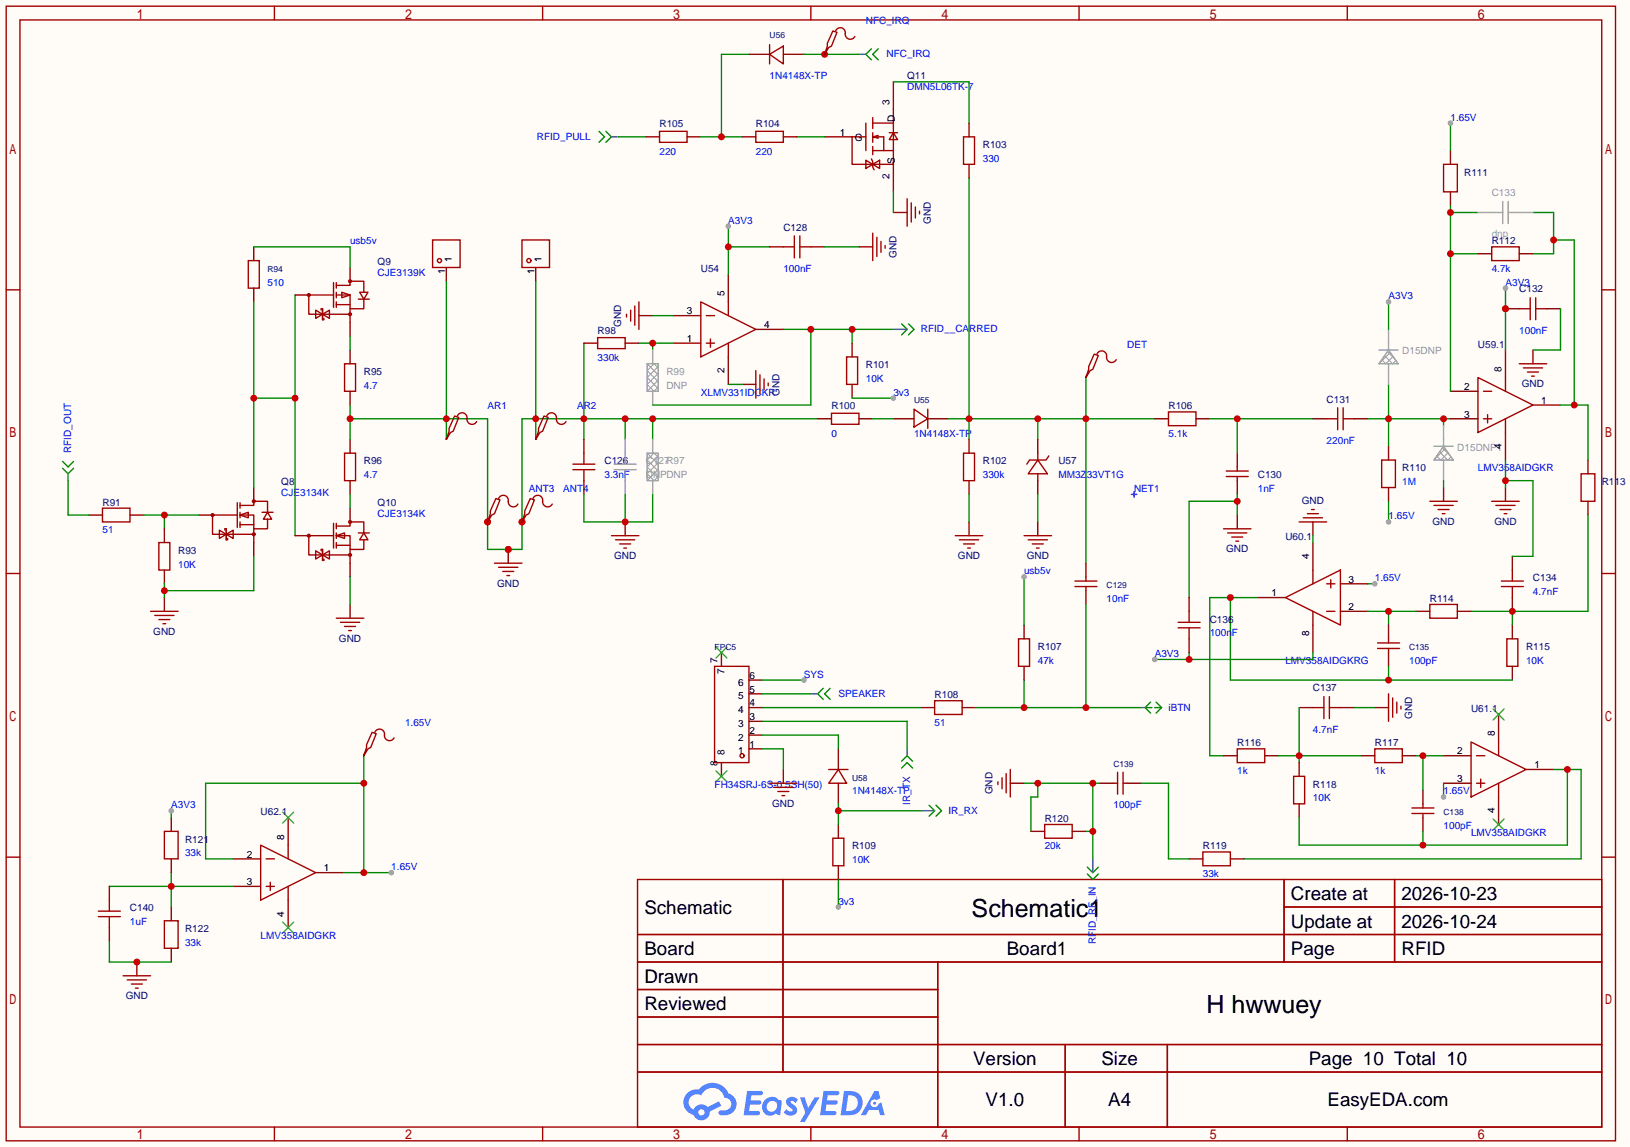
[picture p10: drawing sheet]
<svg xmlns="http://www.w3.org/2000/svg" width="301mm" height="212mm" viewBox="0 0 301 212" stroke-linecap="round" stroke-linejoin="round" font-family="sans-serif">
<path d="M0 0h301v211.8h-301z" fill="#fffcf7"/>
<g fill="none" stroke="#a10000" stroke-width=".25">
<path d="M1.1 1.1h297.2v209.6h-297.2zM3.7 3.7h292.1v204.5h-292.1zM50.7 1.1v2.6M100.2 1.1v2.6M149.7 1.1v2.6M199.3 1.1v2.6M248.8 1.1v2.6M1.1 53.5h2.6M295.8 53.5h2.5M1.1 105.9h2.6M295.8 105.9h2.5M1.1 158.3h2.6"/>
<path d="M295.8 158.3h2.5M117.7 162.4h178.1v45.8h-178.1zM117.7 172.6h178.1M117.7 177.7h178.1M144.6 162.4v35.6M173.2 177.7v30.5M237.1 162.4v15.3M237.1 167.5h58.7M257.5 162.4v15.3M117.7 182.8h55.5M117.7 192.9h178.1M117.7 187.8h55.5"/>
<path d="M117.7 198h178.1M196.7 192.9v15.3M215.6 192.9v15.3M50.7 208.2v2.5M100.2 208.2v2.5M149.7 208.2v2.5M199.3 208.2v2.5M248.8 208.2v2.5"/>
</g>
<g fill="#5487ff">
<path d="M145.5 202.8a1.3 1.3 0 0 1 1.8 .3l-.4 .6a.54 .54 0 0 0-.9-.2l.1 .2a1.58 1.58 0 0 1 1.1 1.6 1.43 1.43 0 0 1-2.5 .1l.5-.6a.64 .64 0 0 0 .5 .5 .64 .64 0 0 0 .7-.3l-.2-.2a1.6 1.6 0 0 1-1-1.6z"/>
<path d="M147.7 202.7h.9l.7 1.9 1.1-1.9h.9l-2.7 4.5h-.9l1-1.7z"/>
<path d="M138 201.5h1.6a1.31 1.31 0 0 1 1.2 .2 .4 .4 0 0 1-.3 .6h-1.8l-.1 .9h1.6a.4 .4 0 0 1 .4 .4 .4 .4 0 0 1-.4 .4h-1.7l-.2 1.2h.8a1.23 1.23 0 0 1 1.2 .2 .39 .39 0 0 1-.3 .6h-2.7z"/>
<path d="M152.1 201.5h1.6a1.32 1.32 0 0 1 1.3 .2 .39 .39 0 0 1-.4 .6h-1.7l-.2 .9h1.7a.4 .4 0 0 1 .3 .4 .4 .4 0 0 1-.4 .4h-1.7l-.2 1.2h.8a1.23 1.23 0 0 1 1.2 .2 .39 .39 0 0 1-.3 .6h-2.7z"/>
<path d="M161.5 201.5h.7l.4 1.3-.7 .4a.75 .75 0 0 0-1.1 .3 .75 .75 0 0 0 .5 1 .75 .75 0 0 0 .9-.6l.6-.3 .6 2.4h-.9l-.2-1h-1.9l-.5 1h-.9z"/>
<path d="M155.9 201.5l-.7 4.5h1.5a2.27 2.27 0 0 0 2.6-2.3 2.27 2.27 0 0 0-2.7-2.2zM156.6 202.3a1.5 1.5 0 0 1 1.8 1.5 1.5 1.5 0 0 1-1.9 1.4h-.3z"/>
<path d="M141.3 203.1a1.62 1.62 0 0 0-.4 2.1 1.62 1.62 0 0 0 2 .7l.4-.3 .3 .3 .5 .1 .3-2.5-.2-.3h-.4a1.58 1.58 0 0 0-2.5-.1zM141.9 203.6a.99 .99 0 0 1 1.6 .3 .99 .99 0 0 1-.9 1.4 .94 .94 0 0 1-1-.5 .94 .94 0 0 1 .3-1.2z"/>
<path d="M126.9 201.9a2.37 2.37 0 0 0 1.2 4 1.54 1.54 0 0 0 1.7 1 1.54 1.54 0 0 0 1.3-1.6l2.1-1.1-.5-.8-2 1.1a1.57 1.57 0 0 0-2.6 .4 1.5 1.5 0 0 1-.8-2.1 1.5 1.5 0 0 1 2.2-.5 2.23 2.23 0 0 1 2.3-1.4 2.23 2.23 0 0 1 2 1.8 1.16 1.16 0 0 1 1.2 1.1 1.16 1.16 0 0 1-1 1.3h-.7a.47 .47 0 0 0-.6 .3 .47 .47 0 0 0 .4 .6 2.23 2.23 0 0 0 2.3-.7 2.23 2.23 0 0 0 .4-2.3 2.16 2.16 0 0 0-1.3-1.1 3.2 3.2 0 0 0-5.4-.7l-1.2 .1zM129 205.4a.58 .58 0 0 1 1.1 0 .58 .58 0 0 1-1.1 0z"/>
<circle cx="161.5" cy="203.8" r=".28"/>
</g>
<path d="M11.6 86.5l1 1 1-1M11.6 85.2l1 1 1-1" fill="none" stroke="#008000" stroke-width=".25"/>
<path d="M12.6 87.5v1.3" fill="none" stroke="#008080" stroke-width=".25"/>
<g fill="none" stroke="#a10000" stroke-width=".25">
<path d="M18.9 93.9h5.1v2.5h-5.1zM40.5 97.9l1.3 .8-1.3 .7zM41.5 97.9v-.2h.3v2h.2v-.3M41.8 98.7l1.3-.8v1.5zM43.8 95.1h-4.6v3.6h7.7M43.8 92.8v4.6M44.3 95.1h2.6v2.6h2.5v-1.8M44.3 93.3h2.6v-.7h2.5v2M44.3 95.1l1.5-.5v1zM44.3 92.8v1.1M44.3 94.6v1M44.3 96.4v1"/>
<path d="M44.3 96.9h2.6M46.9 97.7v2.5M48.4 94.6h2M49.4 94.6l.8 1.3h-1.6zM172.6 129.4h5.1v2.6h-5.1z"/>
<circle cx="39.2" cy="95.1" r=".25"/>
<circle cx="46.9" cy="98.7" r=".25"/>
<circle cx="46.9" cy="92.6" r=".25"/>
</g>
<path d="M16.4 95.1h2.5M24 95.1h2.5M36.7 95.1h2.5M46.9 90v2.6M46.9 100.2v2.5M170.1 130.7h2.5M177.7 130.7h2.5" fill="none" stroke="#870000" stroke-width=".25"/>
<path d="M12.6 88.8v6.3h3.8M26.5 95.1h10.2M30.4 95.1v2.6" fill="none" stroke="#008700" stroke-width=".25"/>
<circle cx="30.4" cy="95.1" r=".63" fill="#c00"/>
<path d="M27.8 112.9h5.1M28.6 113.7h3.5M29.3 100.2h2.1v5.1h-2.1zM29.3 114.4h2.1M30.1 115.2h.5" fill="none" stroke="#a10000" stroke-width=".25"/>
<path d="M30.4 97.7v2.5M30.4 105.3v2.5M30.4 110.4v2.5" fill="none" stroke="#870000" stroke-width=".25"/>
<path d="M30.4 107.8v2.6M46.9 102.7v6.4h-16.5" fill="none" stroke="#008700" stroke-width=".25"/>
<circle cx="30.4" cy="109.1" r=".63" fill="#c00"/>
<path d="M46.9 45.6v2.5M46.9 53.2v2.6" fill="none" stroke="#870000" stroke-width=".25"/>
<path d="M45.8 48.1h2.1v5.1h-2.1z" fill="none" stroke="#a10000" stroke-width=".25"/>
<path d="M46.9 55.8v34.2M54.5 54.5v44.4M46.9 73.5h7.6" fill="none" stroke="#008700" stroke-width=".25"/>
<g fill="#c00">
<circle cx="46.9" cy="73.5" r=".63"/>
<circle cx="54.5" cy="73.5" r=".63"/>
</g>
<g fill="none" stroke="#a10000" stroke-width=".25">
<path d="M58.3 57.3l1.3 .7-1.3 .8zM59.3 57.3v-.3h.3v2.1h.2v-.3M59.6 58l1.2-.7v1.5zM61.6 54.5h-4.6v3.5h7.6M61.6 52.2v4.6M62.1 52.7h2.5v-.8h2.6v2.1M62.1 54.5h2.5v2.5h2.6v-1.8M62.1 56.3h2.5M62.1 52.2v1M62.1 54v1M62.1 55.8v1M63.1 54l1.5 .5-1.5 .5z"/>
<path d="M64.6 57v2.6M66.2 55.2h2M66.4 54h1.5l-.7 1.2zM79.9 44.3h5.1v5.1h-5.1zM96.4 44.3h5.1v5.1h-5.1zM63.6 67.2h2.1v5.1h-2.1zM61.6 98.9h-4.6v3.6h7.6M61.6 96.6v4.6M62.1 98.9h2.5v2.6h2.6v-1.8M62.1 97.2h2.5v-.8h2.6v2M62.1 98.9l1.5-.5v1zM62.1 96.6v1.1"/>
<path d="M62.1 98.4v1M63.6 83.7h2.1v5.1h-2.1zM66.2 98.4h2M67.2 98.4l.7 1.3h-1.5zM58.3 101.7l1.3 .8-1.3 .8zM59.3 101.7v-.2h.3v2h.2v-.2M59.6 102.5l1.2-.8v1.6zM62.1 100.2v1M62.1 100.7h2.5M64.6 101.5v2.5"/>
<circle cx="57" cy="54.5" r=".25"/>
<circle cx="64.6" cy="51.9" r=".25"/>
<circle cx="64.6" cy="58" r=".25"/>
<circle cx="81.2" cy="48.1" r=".38"/>
<circle cx="97.7" cy="48.1" r=".38"/>
<circle cx="57" cy="98.9" r=".25"/>
<circle cx="64.6" cy="96.4" r=".25"/>
<circle cx="64.6" cy="102.5" r=".25"/>
</g>
<path d="M54.5 54.5h2.5M64.6 49.4v2.5M64.6 59.6v2.5M82.4 49.4v2.5M98.9 49.4v2.5M64.6 64.6v2.6M64.6 72.3v2.5M54.5 98.9h2.5M64.6 81.2v2.5M64.6 88.8v2.5M64.6 93.9v2.5M64.6 104v2.6" fill="none" stroke="#870000" stroke-width=".25"/>
<path d="M46.9 45.6h17.7v3.8M82.4 51.9v29.3M98.9 51.9v29.3M64.6 62.1v2.5M64.6 74.8v6.4M64.6 77.3h25.4v24.2h6.4v-24.2h54.6M107.8 63.4v17.8M115.4 77.3v3.9M120.5 77.3v3.9" fill="none" stroke="#008700" stroke-width=".25"/>
<g fill="#c00">
<circle cx="64.6" cy="77.3" r=".63"/>
<circle cx="82.4" cy="77.3" r=".63"/>
<circle cx="90" cy="96.4" r=".63"/>
<circle cx="93.9" cy="101.5" r=".63"/>
<circle cx="96.4" cy="96.4" r=".63"/>
<circle cx="98.9" cy="77.3" r=".63"/>
<circle cx="107.8" cy="77.3" r=".63"/>
<circle cx="115.4" cy="77.3" r=".63"/>
<circle cx="120.5" cy="77.3" r=".63"/>
</g>
<path d="M64.6 91.3v2.6M64.6 106.6v5" fill="none" stroke="#008700" stroke-width=".25"/>
<path d="M82.4 80.9v.3M64.6 111.6v2.6M93.9 101.5v2.5" fill="none" stroke="#870000" stroke-width=".25"/>
<path d="M83.9 76.8l.8 .3-1 2.5-.5 .3-.8 1.3 .5-1.6v-.5zM84.5 76.8a.93 .93 0 0 1 1.1-.5 .93 .93 0 0 1 .6 1 .94 .94 0 0 0 .7 1 .94 .94 0 0 0 1.1-.4M62.1 114.2h5.1M62.9 114.9h3.5M63.6 115.7h2.1M64.4 116.5h.5" fill="none" stroke="#a10000" stroke-width=".25"/>
<circle cx="93.9" cy="101.5" r=".63" fill="#c00"/>
<path d="M91.3 104h5.1M92.1 104.8h3.5M92.8 105.5h2.1M93.6 106.3h.5" fill="none" stroke="#a10000" stroke-width=".25"/>
<path d="M90 96.1v.3" fill="none" stroke="#870000" stroke-width=".25"/>
<circle cx="90" cy="96.4" r=".63" fill="#c00"/>
<path d="M91.6 92.1l.7 .2-1 2.6-.5 .2-.8 1.3 .6-1.5v-.5zM92.1 92.1a.93 .93 0 0 1 1.1-.6 .93 .93 0 0 1 .7 1.1 .94 .94 0 0 0 .6 1 .94 .94 0 0 0 1.1-.5" fill="none" stroke="#a10000" stroke-width=".25"/>
<path d="M96.4 96.1v.3" fill="none" stroke="#870000" stroke-width=".25"/>
<circle cx="96.4" cy="96.4" r=".63" fill="#c00"/>
<path d="M100.5 76.8l.7 .3-1 2.5-.5 .3-.8 1.3 .5-1.6v-.5zM101 76.8a.93 .93 0 0 1 1.1-.5 .93 .93 0 0 1 .6 1 .94 .94 0 0 0 .7 1 .94 .94 0 0 0 1.1-.4M97.9 92.1l.8 .2-1 2.6-.5 .2-.8 1.3 .5-1.5v-.5zM98.4 92.1a.93 .93 0 0 1 1.1-.6 .93 .93 0 0 1 .7 1.1 .94 .94 0 0 0 .7 1 .94 .94 0 0 0 1.1-.5M105.8 86.7h4.1M105.8 85.7h4.1M107.8 83.7v2M107.8 86.7v2.1M112.9 98.9h5.1M113.7 99.7h3.5M114.4 100.5h2.1M115.2 101.2h.5" fill="none" stroke="#a10000" stroke-width=".25"/>
<path d="M98.9 80.9v.3M107.8 81.2v2.5M107.8 88.8v2.5M115.4 96.4v2.5" fill="none" stroke="#870000" stroke-width=".25"/>
<path d="M113.4 85.7h4.1M113.4 86.7h4.1M115.4 81.2v4.5M115.4 86.7v4.6M119.5 83.7h2v5.1h-2zM120.5 81.2v2.5M120.5 88.8v2.5" fill="none" stroke="#999" stroke-width=".25"/>
<path d="M119.5 83.7l2 2M121.5 84.5l-.7-.8-1.3 1.3 2 2M121.5 84.2l-2 2 2 2.1M121.5 85.5l-2 2 1.3 1.3 .7-.8M121.5 86.7l-2 2.1" fill="none" stroke="#999" stroke-width=".18"/>
<path d="M107.8 91.3v5.1h12.7v-5.1M115.4 91.3v5.1" fill="none" stroke="#008700" stroke-width=".25"/>
<circle cx="115.4" cy="96.4" r=".63" fill="#c00"/>
<path d="M129.4 55.8l10.2 5-10.2 5.1zM130.4 58.3h1.6M134.5 55.8v2.5M110.4 62.4h5v2h-5zM130.4 63.4h1.6M131.2 62.6v1.5M134.5 63.4v2.5" fill="none" stroke="#a10000" stroke-width=".25"/>
<path d="M124.3 58.3h5.1M134.5 50.7v5.1M107.8 63.4h2.6M115.4 63.4h2.6M124.3 63.4h5.1M134.5 65.9v5.1M139.6 60.8h5.1" fill="none" stroke="#870000" stroke-width=".25"/>
<path d="M118 63.4h6.3M120.5 63.4v1.2" fill="none" stroke="#008700" stroke-width=".25"/>
<circle cx="120.5" cy="63.4" r=".63" fill="#c00"/>
<path d="M119.5 67.2l2 2M121.5 67.9l-.7-.7-1.3 1.3 2 2M121.5 67.7l-2 2 2 2.1M121.5 69l-2 2 1.3 1.3 .7-.8M121.5 70.2l-2 2.1" fill="none" stroke="#999" stroke-width=".18"/>
<path d="M119.5 67.2h2v5.1h-2zM120.5 64.6v2.6M120.5 72.3v2.5" fill="none" stroke="#999" stroke-width=".25"/>
<path d="M144.7 60.8h20.3M149.7 60.8v14h-29.2M157.4 60.8v2.6" fill="none" stroke="#008700" stroke-width=".25"/>
<g fill="#c00">
<circle cx="149.7" cy="60.8" r=".63"/>
<circle cx="157.4" cy="60.8" r=".63"/>
</g>
<path d="M118 58.3h2.5M137 71h2.6" fill="none" stroke="#870000" stroke-width=".25"/>
<path d="M115.7 58v.5M116.5 57.3v2M117.2 56.5v3.6M118 55.8v5M139.6 68.5v5M140.3 69.2v3.6M141.1 70v2M141.9 70.7v.5" fill="none" stroke="#a10000" stroke-width=".25"/>
<path d="M120.5 58.3h3.8M134.5 41.8v8.9M134.5 45.6h7.6M134.5 71h2.5" fill="none" stroke="#008700" stroke-width=".25"/>
<circle cx="134.5" cy="45.6" r=".63" fill="#c00"/>
<circle cx="134.5" cy="41.8" r=".51" fill="#999"/>
<g fill="none" stroke="#870000" stroke-width=".25">
<path d="M138.3 10h3.8M144.7 10h3.8M142.1 45.6h2.6M149.7 45.6h2.6M158.6 45.6h2.6M151 77.3h2.5M157.4 63.4v2.5M157.4 71v2.5M158.6 77.3h2.6M165 77.3h3.8M171.3 77.3h3.8M154.8 138.3v3.8"/>
<path d="M154.8 144.7v3.8"/>
</g>
<g fill="none" stroke="#a10000" stroke-width=".25">
<path d="M142.1 10l2.6-1.5v3.3zM142.1 8.3v3.5M144.7 45.6h2M146.7 43.6v4M147.7 43.6v4M147.7 45.6h2M161.2 43.1v5M161.9 43.8v3.6M162.7 44.6v2M163.4 45.3v.5M153.5 76.3h5.1v2.1h-5.1zM156.3 65.9h2.1v5.1h-2.1z"/>
<path d="M168.8 75.6l2.5 1.7-2.5 1.6zM171.3 75.6v3.5M153 142.1h3.6M154.8 142.1l1.5 2.6h-3.3z"/>
</g>
<path d="M152.3 45.6h6.3M157.4 73.5h7.6M161.2 77.3h3.8" fill="none" stroke="#008700" stroke-width=".25"/>
<path d="M166.5 59.8l1 1-1 1M167.8 59.8l1 1-1 1" fill="none" stroke="#008000" stroke-width=".25"/>
<path d="M165 60.8h2.5" fill="none" stroke="#008080" stroke-width=".25"/>
<circle cx="165" cy="73.5" r=".51" fill="#999"/>
<path d="M178.9 32.9v48.3M175.1 77.3h38.1M191.6 77.3v3.9M200.5 69.7v34.3" fill="none" stroke="#008700" stroke-width=".25"/>
<g fill="#c00">
<circle cx="178.9" cy="77.3" r=".63"/>
<circle cx="191.6" cy="77.3" r=".63"/>
<circle cx="200.5" cy="77.3" r=".63"/>
</g>
<g fill="none" stroke="#a10000" stroke-width=".25">
<path d="M121.8 24.3h5.1v2h-5.1zM139.6 24.3h5.1v2h-5.1zM159.9 29.6l1.3 .8-1.3 .7zM159.9 22.7v5.1M160.9 29.3l.3 .5v1.1l.2 .5M161.2 30.4l1.2-.8v1.5zM161.2 21.7v2M161.2 24.5v1.8M161.2 27.1v1.5M161.2 22.7h3.8M161.2 27.8h3.8M162.2 25.5l-1-.2h2v2.5"/>
<path d="M162.2 25l-1 .3M164.2 24.5h1.5M165 24.5l.7 1.3h-1.5zM165 20.2v10.2h-7.6v-5.1h2.5M167.5 36.7v5.1M168.3 37.5v3.5M169 38.2v2.1M169.8 39v.5M177.9 25.3h2.1v5.1h-2.1zM176.4 98.9h5.1M177.2 99.7h3.5M177.9 83.7h2.1v5.1h-2.1z"/>
<path d="M177.9 100.5h2.1M178.7 101.2h.5"/>
</g>
<g fill="none" stroke="#870000" stroke-width=".25">
<path d="M165 15.1v5.1M119.3 25.3h2.5M126.9 25.3h2.5M137 25.3h2.6M144.7 25.3h2.5M152.3 25.3h5.1M165 30.4v5M165 39.2h2.5M178.9 22.7v2.6M178.9 30.4v2.5M178.9 81.2v2.5M178.9 88.8v2.5"/>
<path d="M178.9 96.4v2.5"/>
</g>
<path d="M138.3 10h-5.1v15.3M165 15.1h13.9v7.6M114.2 25.3h5.1M129.4 25.3h7.6M165 35.4v3.8M178.9 91.3v5.1" fill="none" stroke="#008700" stroke-width=".25"/>
<path d="M110.6 24.3l1 1-1 1M111.9 24.3l1 1-1 1" fill="none" stroke="#008000" stroke-width=".25"/>
<path d="M112.9 25.3h1.3" fill="none" stroke="#008080" stroke-width=".25"/>
<circle cx="133.2" cy="25.3" r=".63" fill="#c00"/>
<path d="M148.5 10h10.1M147.2 25.3h5.1" fill="none" stroke="#008700" stroke-width=".25"/>
<path d="M160.9 9l-1 1 1 1M162.2 9l-1 1 1 1" fill="none" stroke="#008000" stroke-width=".25"/>
<path d="M158.6 10h1.3" fill="none" stroke="#008080" stroke-width=".25"/>
<path d="M152.3 9.8v.2" fill="none" stroke="#870000" stroke-width=".25"/>
<circle cx="152.3" cy="10" r=".63" fill="#c00"/>
<g fill="none" stroke="#a10000" stroke-width=".25">
<path d="M153.8 5.7l.8 .3-1.1 2.5-.5 .3-.7 1.2 .5-1.5v-.5zM154.3 5.7a.93 .93 0 0 1 1.1-.5 .93 .93 0 0 1 .7 1 .94 .94 0 0 0 .7 1 .94 .94 0 0 0 1.1-.5M202.1 65.4l.7 .3-1 2.5-.5 .3-.8 1.2 .5-1.5v-.5zM202.6 65.4a.93 .93 0 0 1 1.1-.6 .93 .93 0 0 1 .6 1.1 .94 .94 0 0 0 .7 1 .94 .94 0 0 0 1.1-.5M215.8 76.1h5.1v2.5h-5.1zM189.1 98.9h5.1M189.9 99.7h3.5M191.6 85l1.8 2.5h-3.5zM191.6 83.7v1.3M191.6 87.5v1.3M193.7 84.2l-.5 .8h-3.1l-.5 .7M190.6 100.5h2.1"/>
<path d="M191.4 101.2h.5M198.5 108.3h4.1M198.5 107.3h4.1M200.5 106.6v.7M200.5 108.3v.8M132 123.1h6.3v17.7h-6.3z"/>
<circle cx="137" cy="139.6" r=".38"/>
</g>
<g fill="none" stroke="#870000" stroke-width=".25">
<path d="M200.5 69.5v.2M213.2 77.3h2.6M220.9 77.3h2.5M191.6 81.2v2.5M191.6 88.8v2.5M191.6 96.4v2.5M200.5 104v2.6M200.5 109.1v2.5M133.2 120.5v2.6M138.3 138.3h2.5M138.3 135.8h2.5M138.3 133.2h2.5"/>
<path d="M138.3 130.7h2.5M138.3 128.1h2.5M138.3 125.6h2.5M133.2 140.8v2.6"/>
</g>
<path d="M191.6 91.3v5.1M200.5 111.6v19.1M180.2 130.7h30.5M189.1 125.6v5.1" fill="none" stroke="#008700" stroke-width=".25"/>
<path d="M132.2 119.5l2 2M134.2 119.5l-2 2M132.2 142.4l2 2M134.2 142.4l-2 2" fill="none" stroke="#3c3" stroke-width=".25"/>
<g fill="#c00">
<circle cx="200.5" cy="130.7" r=".63"/>
<circle cx="189.1" cy="130.7" r=".63"/>
</g>
<path d="M189.1 106.6v8.8M140.8 130.7h29.3" fill="none" stroke="#008700" stroke-width=".25"/>
<path d="M211.5 130.7l1 1M211.5 130.7h1.2M212.5 129.7l-1 1M213.2 130.7h1.3M213.5 129.7l1 1M214.5 130.7l-1 1" fill="none" stroke="#008000" stroke-width=".25"/>
<path d="M210.7 130.7h.8" fill="none" stroke="#008080" stroke-width=".25"/>
<path d="M188.1 118h2v5.1h-2z" fill="none" stroke="#a10000" stroke-width=".25"/>
<path d="M189.1 115.4v2.6M189.1 123.1v2.5" fill="none" stroke="#870000" stroke-width=".25"/>
<circle cx="189.1" cy="106.6" r=".51" fill="#999"/>
<path d="M144.7 142.1v2.6M154.8 152.3v2.5M154.8 159.9v2.5" fill="none" stroke="#870000" stroke-width=".25"/>
<path d="M142.1 144.7h5.1M142.9 145.4h3.5M143.6 146.2h2.1M144.4 146.9h.5M153.8 154.8h2v5.1h-2z" fill="none" stroke="#a10000" stroke-width=".25"/>
<path d="M140.8 138.3h3.9v3.8M140.8 135.8h14v2.5M154.8 162.4v5.1" fill="none" stroke="#008700" stroke-width=".25"/>
<circle cx="154.8" cy="167.5" r=".51" fill="#999"/>
<path d="M154.8 148.5v3.8M154.8 149.7h15.3" fill="none" stroke="#008700" stroke-width=".25"/>
<circle cx="154.8" cy="149.7" r=".63" fill="#c00"/>
<path d="M152 127.1l-1 1 1 1.1M153.3 127.1l-1 1 1 1.1M166.5 140.6l1-1 1 1M166.5 141.9l1-1.1 1 1.1M171.6 148.7l1 1-1 1M172.8 148.7l1.1 1-1.1 1" fill="none" stroke="#008000" stroke-width=".25"/>
<path d="M149.7 128.1h1.3M167.5 138.3v1.3M170.1 149.7h2.5" fill="none" stroke="#008080" stroke-width=".25"/>
<path d="M140.8 133.2h26.7v5.1M140.8 128.1h8.9M140.8 125.6h7.7" fill="none" stroke="#008700" stroke-width=".25"/>
<circle cx="148.5" cy="125.6" r=".51" fill="#999"/>
<path d="M225.9 97.7h5.1M226.4 88h4.1M226.4 87h4.1M226.7 98.4h3.6M227.5 99.2h2M228.2 99.9h.5M228.5 86.2v.8M228.5 88v.8" fill="none" stroke="#a10000" stroke-width=".25"/>
<path d="M228.5 83.7v2.5M228.5 88.8v2.5M228.5 95.1v2.6" fill="none" stroke="#870000" stroke-width=".25"/>
<path d="M228.5 91.3v3.8M228.5 92.6h-8.9v17.8" fill="none" stroke="#008700" stroke-width=".25"/>
<circle cx="228.5" cy="92.6" r=".63" fill="#c00"/>
<path d="M223.4 77.3h19M228.5 77.3v6.4" fill="none" stroke="#008700" stroke-width=".25"/>
<circle cx="228.5" cy="77.3" r=".63" fill="#c00"/>
<path d="M245 77.3h2M247 75.3v4.1M248 77.3h2.1M248 75.3v4.1" fill="none" stroke="#a10000" stroke-width=".25"/>
<path d="M242.4 77.3h2.6M250.1 77.3h2.5" fill="none" stroke="#870000" stroke-width=".25"/>
<path d="M252.6 77.3h15.2M256.4 71v11.4M266.6 77.3v1.3" fill="none" stroke="#008700" stroke-width=".25"/>
<g fill="#c00">
<circle cx="256.4" cy="77.3" r=".63"/>
<circle cx="266.6" cy="77.3" r=".63"/>
</g>
<path d="M254.6 64.6h3.6M256.4 64.6l1.8 2.6h-3.6zM256.4 60.8v3.8M256.4 67.2v3.8M266.6 78.6v3.8M264.8 82.4h3.6M266.6 82.4l1.8 2.6h-3.6zM266.6 85v3.8" fill="none" stroke="#999" stroke-width=".25"/>
<path d="M255.7 65.7l1.5 1.5 .6-.6M256.2 64.9l1.4 1.4M256.7 65.1l-2.1 2.1M257.2 65.8l-1.3 1.4-.7-.8M265.8 83.5l1.5 1.5 .6-.6M266.4 82.7l1.4 1.4M266.9 82.9l-2.1 2.1M267.4 83.6l-1.3 1.4-.8-.8" fill="none" stroke="#999" stroke-width=".18"/>
<path d="M256.4 55.8v5" fill="none" stroke="#008700" stroke-width=".25"/>
<circle cx="256.4" cy="55.8" r=".51" fill="#999"/>
<path d="M255.1 85h2.6v5h-2.6z" fill="none" stroke="#a10000" stroke-width=".25"/>
<path d="M256.4 82.4v2.6M256.4 90v2.6" fill="none" stroke="#870000" stroke-width=".25"/>
<path d="M256.4 92.6v3.8" fill="none" stroke="#008700" stroke-width=".25"/>
<circle cx="256.4" cy="96.4" r=".51" fill="#999"/>
<g fill="none" stroke="#870000" stroke-width=".25">
<path d="M267.8 27.8v2.6M267.8 35.4v2.6M267.8 77.3h5.1M267.8 72.3h5.1M278 64.6v5.1M278 79.9v5.1M283.1 74.8h5.1M266.6 90v2.6M278 90v2.6M293.2 85v2.5M293.2 92.6v2.5M261.5 112.9h2.5"/>
<path d="M269.1 112.9h2.6"/>
</g>
<g fill="none" stroke="#a10000" stroke-width=".25">
<path d="M266.6 30.4h2.5v5h-2.5zM272.9 69.7l10.2 5.1-10.2 5.1zM273.9 77.3h1.6M273.9 72.3h1.6M274.7 76.6v1.5M278 69.7v2.6M278 77.3v2.6M264 92.6h5.1M264.8 93.3h3.6M265.6 94.1h2M266.3 94.9h.5M275.5 92.6h5"/>
<path d="M276.2 93.3h3.6M277 94.1h2M277.7 94.9h.6M292 87.5h2.5v5.1h-2.5zM264 111.6h5.1v2.6h-5.1z"/>
</g>
<path d="M267.8 38v34.3M267.8 39.2h5.1M267.8 46.9h5.1M266.6 88.8v1.2" fill="none" stroke="#008700" stroke-width=".25"/>
<g fill="#c00">
<circle cx="267.8" cy="39.2" r=".63"/>
<circle cx="267.8" cy="46.9" r=".63"/>
</g>
<path d="M267.8 22.7v5.1" fill="none" stroke="#008700" stroke-width=".25"/>
<circle cx="267.8" cy="22.7" r=".51" fill="#999"/>
<path d="M278 53.2v11.4" fill="none" stroke="#008700" stroke-width=".25"/>
<circle cx="278" cy="57" r=".63" fill="#c00"/>
<circle cx="278" cy="53.2" r=".51" fill="#999"/>
<path d="M278 57h2.5M285.6 57h2.6" fill="none" stroke="#870000" stroke-width=".25"/>
<circle cx="278" cy="57" r=".63" fill="#c00"/>
<path d="M280.5 57h2.1M282.6 55v4.1M283.6 55v4.1M283.6 57h2M280.5 67.2h5.1M281.3 67.9h3.6M282.1 68.7h2M282.8 69.5h.5" fill="none" stroke="#a10000" stroke-width=".25"/>
<path d="M283.1 64.6v2.6" fill="none" stroke="#870000" stroke-width=".25"/>
<path d="M283.1 39.2h3.8v7.7h-3.8M286.9 44.3h3.8v30.5M288.2 57v7.6h-5.1M288.2 74.8h5v10.2" fill="none" stroke="#008700" stroke-width=".25"/>
<g fill="#c00">
<circle cx="290.7" cy="74.8" r=".63"/>
<circle cx="286.9" cy="44.3" r=".63"/>
</g>
<path d="M272.9 46.9h2.6M280.5 46.9h2.6M279.3 110.4v2.5M239.9 130.7h2.5M247.5 130.7h2.6" fill="none" stroke="#870000" stroke-width=".25"/>
<path d="M275.5 45.6h5v2.5h-5zM277.2 108.3h4.1M242.4 130.7h2.1M244.5 128.7v4M245.5 128.7v4M245.5 130.7h2" fill="none" stroke="#a10000" stroke-width=".25"/>
<path d="M272.9 39.2h4.6M277.5 37.2v4.1M278.5 39.2h4.6M278.5 37.2v4.1" fill="none" stroke="#999" stroke-width=".25"/>
<path d="M293.2 95.1v17.8h-21.5M279.3 112.9v2.5" fill="none" stroke="#008700" stroke-width=".25"/>
<circle cx="279.3" cy="112.9" r=".63" fill="#c00"/>
<path d="M277.2 107.3h4.1M279.3 105.3v2M279.3 108.3v2.1" fill="none" stroke="#a10000" stroke-width=".25"/>
<path d="M279.3 102.7v2.6" fill="none" stroke="#870000" stroke-width=".25"/>
<path d="M278 85v5M278 88.8h5.1v13.9h-3.8" fill="none" stroke="#008700" stroke-width=".25"/>
<circle cx="278" cy="88.8" r=".63" fill="#c00"/>
<path d="M237.4 110.4l10.1-5.1v10.1zM242.4 105.3v2.5M242.4 112.9v2.5M245 107.8h1.5M245 112.9h1.5M245.7 107.1v1.5M278.3 118h2v5.1h-2z" fill="none" stroke="#a10000" stroke-width=".25"/>
<path d="M232.3 110.4h5.1M242.4 100.2v5.1M242.4 115.4v5.1M247.5 107.8h5.1M247.5 112.9h5.1M279.3 115.4v2.6M279.3 123.1v2.5" fill="none" stroke="#870000" stroke-width=".25"/>
<path d="M252.6 112.9h8.9M256.4 112.9v2.5" fill="none" stroke="#008700" stroke-width=".25"/>
<circle cx="256.4" cy="112.9" r=".63" fill="#c00"/>
<path d="M254.4 119.8h4M254.4 118.7h4M256.4 118v.7M256.4 119.8v.7M205.6 144.7h.8M206.4 142.6v4.1M207.4 142.6v4.1M207.4 144.7h.8M260.7 150.2h4.1M260.7 149.2h4.1M262.8 148.5v.7M262.8 150.2v.8" fill="none" stroke="#a10000" stroke-width=".25"/>
<path d="M256.4 115.4v2.6M256.4 120.5v2.6M203.1 144.7h2.5M208.2 144.7h2.5M262.8 145.9v2.6M262.8 151v2.5" fill="none" stroke="#870000" stroke-width=".25"/>
<path d="M227.2 110.4v15.2h52.1M232.3 110.4h-8.9v29.2h2.5M256.4 123.1v2.5" fill="none" stroke="#008700" stroke-width=".25"/>
<g fill="#c00">
<circle cx="256.4" cy="125.6" r=".63"/>
<circle cx="227.2" cy="110.4" r=".63"/>
</g>
<path d="M208.9 91.3h1M209.4 90.8v1" fill="none" stroke="#00f" stroke-width=".25"/>
<path d="M252.6 107.8h1.3" fill="none" stroke="#008700" stroke-width=".25"/>
<circle cx="253.9" cy="107.8" r=".51" fill="#999"/>
<path d="M242.4 96.4v2.5" fill="none" stroke="#870000" stroke-width=".25"/>
<path d="M239.9 96.4h5.1M240.7 95.6h3.5M241.4 94.9h2.1M242.2 94.1h.5" fill="none" stroke="#a10000" stroke-width=".25"/>
<path d="M242.4 98.9v1.3M219.6 120.5v1.3M242.4 120.5v1.3h-29.2" fill="none" stroke="#008700" stroke-width=".25"/>
<circle cx="219.6" cy="121.8" r=".63" fill="#c00"/>
<circle cx="213.2" cy="121.8" r=".51" fill="#999"/>
<path d="M219.6 110.4v2.5M219.6 118v2.5M225.9 139.6h2.6M233.6 139.6h2.5M251.3 139.6h2.6M259 139.6h2.5" fill="none" stroke="#870000" stroke-width=".25"/>
<path d="M217.6 114.9h4M217.6 116h4M219.6 112.9v2M219.6 116v2M228.5 138.3h5.1v2.5h-5.1zM253.9 138.3h5.1v2.5h-5.1z" fill="none" stroke="#a10000" stroke-width=".25"/>
<path d="M236.1 139.6h15.2M239.9 130.7v10.1" fill="none" stroke="#008700" stroke-width=".25"/>
<circle cx="239.9" cy="139.6" r=".63" fill="#c00"/>
<path d="M253.9 130.7h2.5M266.6 139.6h5.1M276.7 132v5M239.9 140.8v2.6M239.9 148.5v2.5M266.6 144.7h5.1M276.7 147.2v5.1M281.8 142.1h5.1" fill="none" stroke="#870000" stroke-width=".25"/>
<path d="M256.4 128.1v5.1M257.2 128.9v3.6M257.9 129.7v2M258.7 130.4v.5M271.7 137l10.1 5.1-10.1 5.1zM272.7 139.6h1.5M276.7 137v2.6M238.9 143.4h2v5.1h-2zM272.7 144.7h1.5M273.4 143.9v1.5M276.7 144.7v2.5" fill="none" stroke="#a10000" stroke-width=".25"/>
<path d="M250.1 130.7h3.8M261.5 139.6h5.1M262.8 139.6v6.3" fill="none" stroke="#008700" stroke-width=".25"/>
<path d="M275.7 130.9l2 2.1M277.7 130.9l-2 2.1M275.7 151.3l2 2M277.7 151.3l-2 2" fill="none" stroke="#3c3" stroke-width=".25"/>
<circle cx="262.8" cy="139.6" r=".63" fill="#c00"/>
<path d="M262.8 153.5v2.6M286.9 142.1h5.1v16.5h-62.3M289.4 142.1v14h-49.5v-5.1" fill="none" stroke="#008700" stroke-width=".25"/>
<g fill="#c00">
<circle cx="289.4" cy="142.1" r=".63"/>
<circle cx="262.8" cy="156.1" r=".63"/>
</g>
<path d="M266.6 144.7v2.5" fill="none" stroke="#008700" stroke-width=".25"/>
<circle cx="266.6" cy="147.2" r=".51" fill="#999"/>
<path d="M184.3 144.4v.5M185 143.6v2.1M185.8 142.9v3.5M186.6 142.1v5.1M222.1 157.4h5.1v2.5h-5.1z" fill="none" stroke="#a10000" stroke-width=".25"/>
<path d="M186.6 144.7h2.5M219.6 158.6h2.5M227.2 158.6h2.5" fill="none" stroke="#870000" stroke-width=".25"/>
<path d="M189.1 144.7h14M191.6 144.7v2.5h-1.2v6.3M200.5 153.5h1.3M201.8 144.7v13.9M210.7 144.7h5.1v13.9h3.8" fill="none" stroke="#008700" stroke-width=".25"/>
<g fill="#c00">
<circle cx="201.8" cy="144.7" r=".63"/>
<circle cx="201.8" cy="153.5" r=".63"/>
<circle cx="191.6" cy="144.7" r=".63"/>
</g>
<path d="M200.8 161.4l1 1 1-1M200.8 160.1l1 1.1 1-1.1" fill="none" stroke="#008000" stroke-width=".25"/>
<path d="M201.8 158.6v2.6" fill="none" stroke="#008080" stroke-width=".25"/>
<path d="M48.1 156.1l10.2 5.1-10.2 5zM49.1 158.6h1.6M53.2 156.1v2.5M192.9 152.3h5.1v2.5h-5.1zM49.1 163.7h1.6M49.9 162.9v1.6M53.2 163.7v2.5" fill="none" stroke="#a10000" stroke-width=".25"/>
<path d="M43.1 158.6h5M53.2 151v5.1M190.4 153.5h2.5M198 153.5h2.5M43.1 163.7h5M53.2 166.2v5.1M58.3 161.2h5.1" fill="none" stroke="#870000" stroke-width=".25"/>
<path d="M52.2 150l2 2M54.2 150l-2 2M52.2 170.3l2 2M54.2 170.3l-2 2" fill="none" stroke="#3c3" stroke-width=".25"/>
<path d="M67.2 139.6v21.6M67.2 144.7h-29.2v13.9h5.1M63.4 161.2h8.9" fill="none" stroke="#008700" stroke-width=".25"/>
<g fill="#c00">
<circle cx="67.2" cy="161.2" r=".63"/>
<circle cx="67.2" cy="144.7" r=".63"/>
</g>
<circle cx="72.3" cy="161.2" r=".51" fill="#999"/>
<path d="M67.2 139.3v.3" fill="none" stroke="#870000" stroke-width=".25"/>
<path d="M68.7 135.3l.8 .2-1 2.5-.6 .3-.7 1.3 .5-1.6v-.5zM69.2 135.3a.93 .93 0 0 1 1.1-.6 .93 .93 0 0 1 .7 1.1 .94 .94 0 0 0 .7 1 .94 .94 0 0 0 1.1-.5" fill="none" stroke="#a10000" stroke-width=".25"/>
<path d="M20.2 163.7h22.9M31.6 161.2v6.3" fill="none" stroke="#008700" stroke-width=".25"/>
<circle cx="31.6" cy="163.7" r=".63" fill="#c00"/>
<path d="M30.4 153.5h2.5v5.1h-2.5zM30.4 170.1h2.5v5h-2.5z" fill="none" stroke="#a10000" stroke-width=".25"/>
<path d="M31.6 151v2.5M31.6 158.6v2.6M31.6 167.5v2.6M31.6 175.1v2.6" fill="none" stroke="#870000" stroke-width=".25"/>
<path d="M31.6 149.7v1.3" fill="none" stroke="#008700" stroke-width=".25"/>
<circle cx="31.6" cy="149.7" r=".51" fill="#999"/>
<path d="M18.2 169.3h4M18.2 168.3h4M20.2 166.2v2.1M20.2 169.3v2M22.7 180.2h5.1M23.5 181h3.6M24.3 181.7h2M25 182.5h.5" fill="none" stroke="#a10000" stroke-width=".25"/>
<path d="M20.2 163.7v2.5M20.2 171.3v2.6M25.3 177.7v2.5" fill="none" stroke="#870000" stroke-width=".25"/>
<path d="M20.2 173.9v3.8h11.4" fill="none" stroke="#008700" stroke-width=".25"/>
<circle cx="25.3" cy="177.7" r=".63" fill="#c00"/>
<g font-size="4.6">
<text x="179.4" y="169.4">Schematic1</text>
<text x="222.8" y="187.1">H hwwuey</text>
</g>
<g font-size="3.5">
<text x="238.4" y="166.2">Create at</text>
<text x="258.8" y="166.2">2026-10-23</text>
<text x="119" y="168.8">Schematic</text>
<text x="238.4" y="171.3">Update at</text>
<text x="258.8" y="171.3">2026-10-24</text>
<text x="119" y="176.4">Board</text>
<text x="185.9" y="176.4">Board1</text>
<text x="238.4" y="176.4">Page</text>
<text x="258.8" y="176.4">RFID</text>
<text x="119" y="181.5">Drawn</text>
<text x="119" y="186.6">Reviewed</text>
<text x="179.7" y="196.7">Version</text>
<text x="203.4" y="196.7">Size</text>
<text x="241.7" y="196.7">Page 10 Total 10</text>
<text x="182" y="204.3">V1.0</text>
<text x="204.7" y="204.3">A4</text>
<text x="245.1" y="204.3">EasyEDA.com</text>
</g>
<g font-size="1.8" fill="#00f">
<text x="159.9" y="4.5">NFC_IRQ</text>
<text x="163.7" y="10.6">NFC_IRQ</text>
<text x="142.1" y="14.7">1N4148X-TP</text>
<text x="167.5" y="16.7">DMN5L06TK-7</text>
<text x="267.8" y="22.3">1.65V</text>
<text x="99.1" y="25.8">RFID_PULL</text>
<text x="121.8" y="28.6">220</text>
<text x="139.6" y="28.6">220</text>
<text x="181.5" y="29.9">330</text>
<text x="134.5" y="41.3">A3V3</text>
<text x="64.6" y="45.1">usb5v</text>
<text x="49.4" y="52.8">510</text>
<text x="69.7" y="51">CJE3139K</text>
<text x="144.7" y="50.2">100nF</text>
<text x="275.5" y="50.2">4.7k</text>
<text x="278" y="52.8">A3V3</text>
<text x="256.4" y="55.3">A3V3</text>
<text x="170.1" y="61.4">RFID__CARRED</text>
<text x="208.2" y="64.2">DET</text>
<text x="280.5" y="61.6">100nF</text>
<text x="67.2" y="71.8">4.7</text>
<text x="110.4" y="66.7">330k</text>
<text x="159.9" y="70.5">10K</text>
<text x="90" y="75.6">AR1</text>
<text x="106.6" y="75.6">AR2</text>
<text x="129.4" y="73.1">XLMV331IDCKR</text>
<text x="165" y="73.1">3v3</text>
<text x="13.1" y="83.7" transform="rotate(-90 13.1 83.7)">RFID_OUT</text>
<text x="153.5" y="80.7">0</text>
<text x="168.8" y="80.7">1N4148X-TP</text>
<text x="215.8" y="80.7">5.1k</text>
<text x="245" y="82">220nF</text>
<text x="67.2" y="88.3">4.7</text>
<text x="111.6" y="88.3">3.3nF</text>
<text x="181.5" y="88.3">330k</text>
<text x="195.5" y="88.3">MM3Z33VT1G</text>
<text x="259" y="89.6">1M</text>
<text x="272.9" y="87">LMV358AIDGKR</text>
<text x="51.9" y="91.6">CJE3134K</text>
<text x="69.7" y="95.4">CJE3134K</text>
<text x="97.7" y="90.9">ANT3</text>
<text x="104" y="90.9">ANT4</text>
<text x="209.4" y="90.9">NET1</text>
<text x="232.3" y="90.9">1nF</text>
<text x="256.4" y="95.9">1.65V</text>
<text x="18.9" y="98.5">51</text>
<text x="32.9" y="104.8">10K</text>
<text x="189.1" y="106.1">usb5v</text>
<text x="253.9" y="107.4">1.65V</text>
<text x="204.3" y="111.2">10nF</text>
<text x="283.1" y="109.9">4.7nF</text>
<text x="223.4" y="117.5">100nF</text>
<text x="148.5" y="125.1">SYS</text>
<text x="191.6" y="122.6">47k</text>
<text x="213.2" y="121.3">A3V3</text>
<text x="237.4" y="122.6">LMV358AIDGKRG</text>
<text x="260.2" y="122.6">100pF</text>
<text x="281.8" y="122.6">10K</text>
<text x="154.8" y="128.7">SPEAKER</text>
<text x="215.8" y="131.2">iBTN</text>
<text x="74.8" y="134">1.65V</text>
<text x="172.6" y="134">51</text>
<text x="242.4" y="135.3">4.7nF</text>
<text x="228.5" y="142.9">1k</text>
<text x="253.9" y="142.9">1k</text>
<text x="31.6" y="149.3">A3V3</text>
<text x="132" y="145.5">FH34SRJ-6S-0.5SH(50)</text>
<text x="157.4" y="146.7">1N4148X-TP</text>
<text x="168.1" y="148.6" transform="rotate(-90 168.1 148.6)">IR_TX</text>
<text x="205.6" y="149.3">100pF</text>
<text x="242.4" y="148">10K</text>
<text x="266.6" y="146.7">1.65V</text>
<text x="175.1" y="150.3">IR_RX</text>
<text x="266.6" y="153.1">100pF</text>
<text x="271.7" y="154.4">LMV358AIDGKR</text>
<text x="34.2" y="158.2">33k</text>
<text x="72.3" y="160.7">1.65V</text>
<text x="157.4" y="159.4">10K</text>
<text x="192.9" y="156.9">20k</text>
<text x="222.1" y="162">33k</text>
<text x="154.8" y="167.1">3v3</text>
<text x="24" y="170.9">1uF</text>
<text x="48.1" y="173.4">LMV358AIDGKR</text>
<text x="34.2" y="174.7">33k</text>
<text x="202.4" y="174.4" transform="rotate(-90 202.4 174.4)">RFID_RF_IN</text>
</g>
<g font-size="1.8" fill="#000080">
<text x="167.5" y="14.7">Q11</text>
<text x="121.8" y="23.5">R105</text>
<text x="139.6" y="23.5">R104</text>
<text x="181.5" y="27.4">R103</text>
<text x="270.4" y="32.4">R111</text>
<text x="171.9" y="41.3" transform="rotate(-90 171.9 41.3)">GND</text>
<text x="144.7" y="42.6">C128</text>
<text x="165.5" y="47.6" transform="rotate(-90 165.5 47.6)">GND</text>
<text x="275.5" y="45.1">R112</text>
<text x="69.7" y="48.9">Q9</text>
<text x="129.4" y="50.2">U54</text>
<text x="280.5" y="54">C132</text>
<text x="110.4" y="61.6">R98</text>
<text x="114.7" y="60.3" transform="rotate(-90 114.7 60.3)">GND</text>
<text x="272.9" y="64.2">U59.1</text>
<text x="67.2" y="69.3">R95</text>
<text x="159.9" y="68">R101</text>
<text x="281" y="71.5">GND</text>
<text x="143.9" y="73" transform="rotate(-90 143.9 73)">GND</text>
<text x="153.5" y="75.6">R100</text>
<text x="215.8" y="75.6">R106</text>
<text x="245" y="74.3">C131</text>
<text x="51.9" y="89.6">Q8</text>
<text x="67.2" y="85.8">R96</text>
<text x="111.6" y="85.8">C126</text>
<text x="181.5" y="85.8">R102</text>
<text x="195.5" y="85.8">U57</text>
<text x="232.3" y="88.3">C130</text>
<text x="259" y="87">R110</text>
<text x="295.8" y="89.6">R113</text>
<text x="18.9" y="93.4">R91</text>
<text x="69.7" y="93.4">Q10</text>
<text x="240.4" y="93.1">GND</text>
<text x="237.4" y="99.7">U60.1</text>
<text x="264.5" y="96.9">GND</text>
<text x="275.9" y="96.9">GND</text>
<text x="32.9" y="102.3">R93</text>
<text x="113.4" y="103.3">GND</text>
<text x="176.9" y="103.3">GND</text>
<text x="189.6" y="103.3">GND</text>
<text x="226.4" y="102">GND</text>
<text x="283.1" y="107.4">C134</text>
<text x="91.8" y="108.4">GND</text>
<text x="264" y="111.2">R114</text>
<text x="28.3" y="117.3">GND</text>
<text x="62.6" y="118.5">GND</text>
<text x="223.4" y="115">C136</text>
<text x="191.6" y="120.1">R107</text>
<text x="281.8" y="120.1">R115</text>
<text x="172.6" y="129">R108</text>
<text x="242.4" y="127.7">C137</text>
<text x="271.7" y="131.5">U61.1</text>
<text x="228.5" y="137.8">R116</text>
<text x="253.9" y="137.8">R117</text>
<text x="260.8" y="132.7" transform="rotate(-90 260.8 132.7)">GND</text>
<text x="142.6" y="149">GND</text>
<text x="183.3" y="146.7" transform="rotate(-90 183.3 146.7)">GND</text>
<text x="242.4" y="145.5">R118</text>
<text x="34.2" y="155.6">R121</text>
<text x="48.1" y="150.5">U62.1</text>
<text x="192.9" y="151.8">R120</text>
<text x="157.4" y="156.9">R109</text>
<text x="222.1" y="156.9">R119</text>
<text x="24" y="168.3">C140</text>
<text x="34.2" y="172.1">R122</text>
<text x="23.2" y="184.6">GND</text>
</g>
<g font-size="1.8">
<text x="164.3" y="19.4" transform="rotate(-90 164.3 19.4)">3</text>
<text x="165.3" y="22.5" transform="rotate(-90 165.3 22.5)">D</text>
<text x="155.1" y="25">1</text>
<text x="157.9" y="26.1">G</text>
<text x="164.3" y="33.1" transform="rotate(-90 164.3 33.1)">2</text>
<text x="165.3" y="30.3" transform="rotate(-90 165.3 30.3)">S</text>
<text x="82.2" y="50.6" transform="rotate(-90 82.2 50.6)">1</text>
<text x="83.5" y="48.5" transform="rotate(-90 83.5 48.5)">1</text>
<text x="98.7" y="50.6" transform="rotate(-90 98.7 50.6)">1</text>
<text x="100" y="48.5" transform="rotate(-90 100 48.5)">1</text>
<text x="126.9" y="58.1">3</text>
<text x="133.8" y="54.7" transform="rotate(-90 133.8 54.7)">5</text>
<text x="126.9" y="63.1">1</text>
<text x="141.1" y="60.6">4</text>
<text x="133.8" y="69" transform="rotate(-90 133.8 69)">2</text>
<text x="277.3" y="68.7" transform="rotate(-90 277.3 68.7)">8</text>
<text x="270.4" y="77.1">3</text>
<text x="270.4" y="72">2</text>
<text x="284.6" y="74.6">1</text>
<text x="277.3" y="82.9" transform="rotate(-90 277.3 82.9)">4</text>
<text x="241.7" y="103.3" transform="rotate(-90 241.7 103.3)">4</text>
<text x="249" y="107.6">3</text>
<text x="234.8" y="110.1">1</text>
<text x="249" y="112.7">2</text>
<text x="241.7" y="117.5" transform="rotate(-90 241.7 117.5)">8</text>
<text x="132.5" y="122.4" transform="rotate(-90 132.5 122.4)">7</text>
<text x="133.8" y="124.5" transform="rotate(-90 133.8 124.5)">7</text>
<text x="138.4" y="125.4">6</text>
<text x="136.3" y="131.7">4</text>
<text x="136.3" y="129.2">5</text>
<text x="136.3" y="126.6">6</text>
<text x="138.4" y="130.5">4</text>
<text x="138.4" y="127.9">5</text>
<text x="136.3" y="136.8">2</text>
<text x="136.3" y="134.3">3</text>
<text x="138.4" y="135.5">2</text>
<text x="138.4" y="133">3</text>
<text x="276" y="136" transform="rotate(-90 276 136)">8</text>
<text x="132.5" y="141.5" transform="rotate(-90 132.5 141.5)">8</text>
<text x="133.8" y="139.4" transform="rotate(-90 133.8 139.4)">8</text>
<text x="136.3" y="139.3">1</text>
<text x="138.4" y="138.1">1</text>
<text x="269.1" y="139.3">2</text>
<text x="283.3" y="141.9">1</text>
<text x="269.1" y="144.4">3</text>
<text x="52.5" y="155" transform="rotate(-90 52.5 155)">8</text>
<text x="276" y="150.2" transform="rotate(-90 276 150.2)">4</text>
<text x="45.6" y="158.4">2</text>
<text x="59.8" y="160.9">1</text>
<text x="45.6" y="163.5">3</text>
<text x="52.5" y="169.3" transform="rotate(-90 52.5 169.3)">4</text>
</g>
<g font-size="1.8" fill="#999">
<text x="275.5" y="36.2">C133</text>
<text x="275.5" y="43.9">dnp</text>
<text x="259" y="65.5">D15DNP</text>
<text x="123.1" y="69.3">R99</text>
<text x="123.1" y="71.8">DNP</text>
<text x="269.1" y="83.2">D15DNP1</text>
<text x="119.3" y="85.8">C127R97</text>
<text x="119.3" y="88.3">DNPDNP</text>
</g>
<g font-size="1.6" fill="#000080">
<text x="142.1" y="7">U56</text>
<text x="49.4" y="50.2">R94</text>
<text x="168.8" y="74.3">U55</text>
<text x="204.3" y="108.6">C129</text>
<text x="132" y="120.1">FPC5</text>
<text x="260.2" y="120.1">C135</text>
<text x="205.6" y="141.7">C139</text>
<text x="157.4" y="144.2">U58</text>
<text x="266.6" y="150.5">C138</text>
</g>
</svg>
